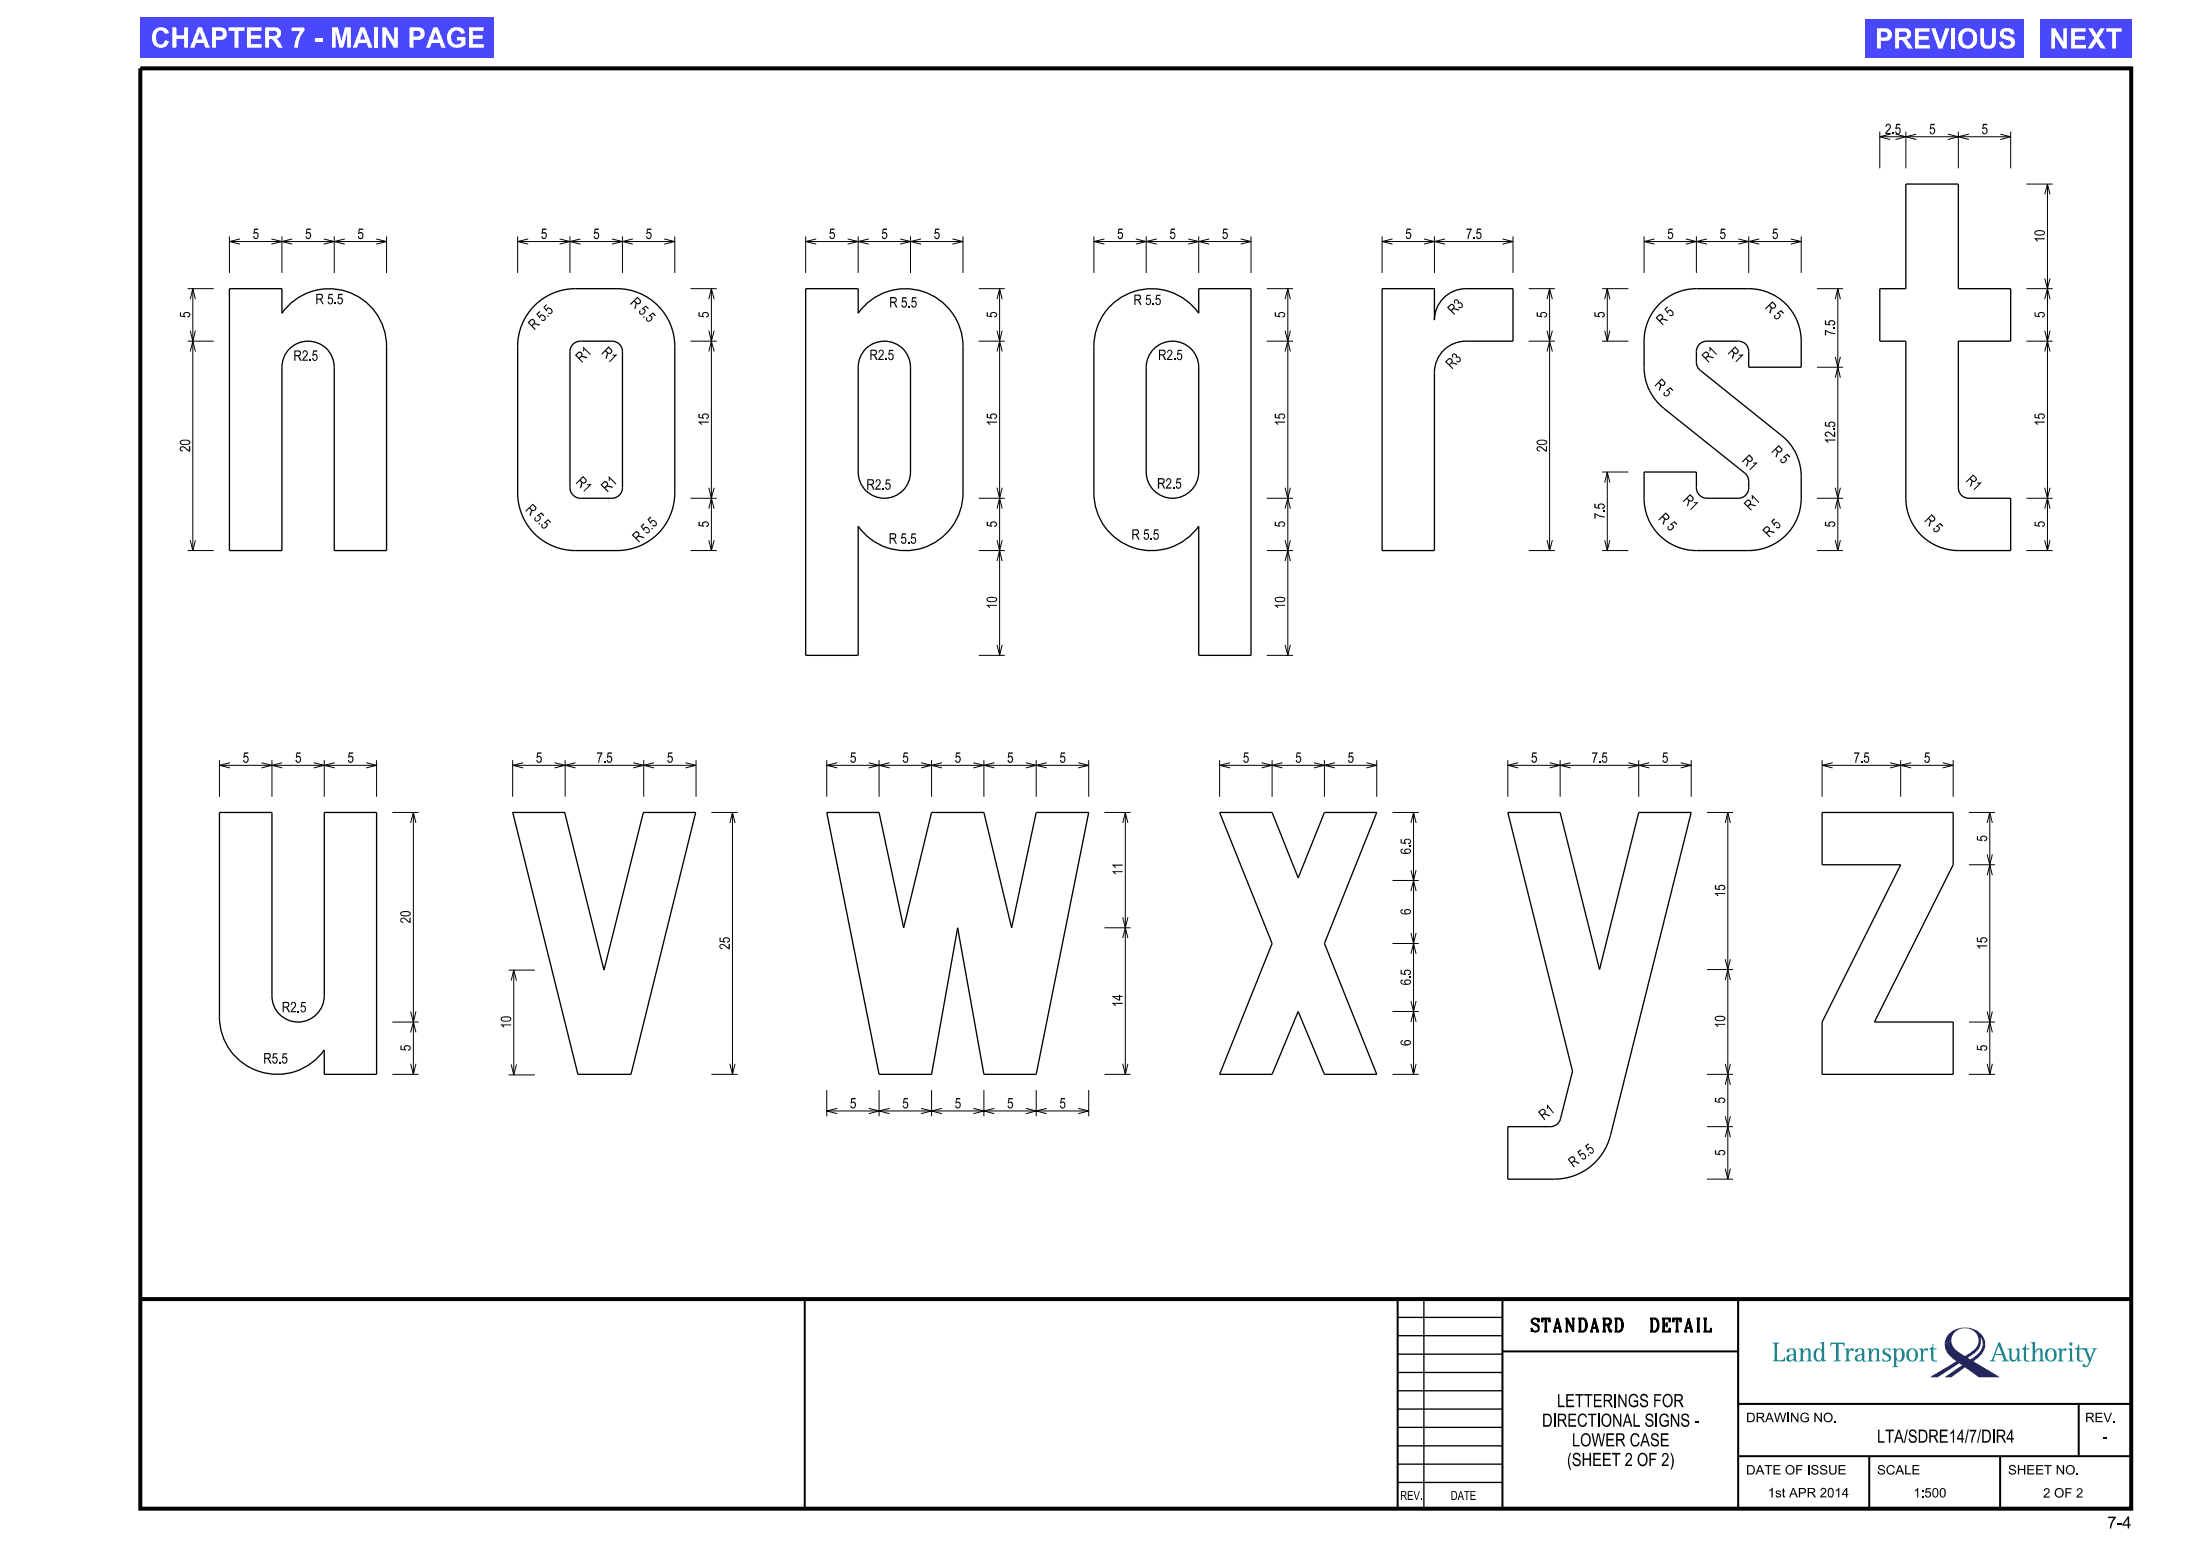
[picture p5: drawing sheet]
<svg xmlns="http://www.w3.org/2000/svg" width="420mm" height="297mm" viewBox="0 0 420 297" stroke-linecap="round" stroke-linejoin="round" font-family="sans-serif">
<g fill="none" stroke="#000" stroke-width=".25">
<path d="M363.7 35.1h10v20h10v10h-10v28a1.99 1.99 0 0 0 2 2h8v10h-10a10 10 0 0 1-10-10v-30h-5v-10h5zM43.8 55.1h10v4.7a11 11 0 0 1 12.3-4.2 11 11 0 0 1 7.7 10.5v39h-10v-35a5 5 0 0 0-5-5 5 5 0 0 0-5 5v35h-10zM102 58.3a11 11 0 0 1 7.8-3.2h8a11 11 0 0 1 11 11v28a11 11 0 0 1-11 11h-8a11 11 0 0 1-11-11v-28a11 11 0 0 1 3.2-7.8zM153.7 55.1h10.1v4.7a11 11 0 0 1 12.3-4.2 11 11 0 0 1 7.7 10.5v28a11 11 0 0 1-7.7 10.5 11 11 0 0 1-12.3-4.2v24.7h-10.1zM212 58.3a11 11 0 0 1 16.7 1.5v-4.7h10v70h-10v-24.7a11 11 0 0 1-12.3 4.2 11 11 0 0 1-7.7-10.5v-28a11 11 0 0 1 3.3-7.8zM263.7 55.1h10v6a6 6 0 0 1 6-6h9v10h-9a6 6 0 0 0-6 6v34h-10zM316.7 58a10 10 0 0 1 7-2.9h10a10 10 0 0 1 10 10v5h-10v-3a1.93 1.93 0 0 0-2-2h-6a1.99 1.99 0 0 0-2 2v2.4l.5 1 15.7 12.6a9.9 9.9 0 0 1 3.8 7.8 20.3 20.3 0 0 1-.3 6.8 10 10 0 0 1-9.7 7.4h-10a10 10 0 0 1-10-10v-5h10v3a2.05 2.05 0 0 0 2 2h6a1.99 1.99 0 0 0 2-2 2.69 2.69 0 0 0-.7-2.8l-15.5-12.4a10.1 10.1 0 0 1-3.8-7.8v-5a9.9 9.9 0 0 1 3-7.1zM109.4 65.7a2.03 2.03 0 0 1 1.4-.6h6a1.99 1.99 0 0 1 2 2v26a2.05 2.05 0 0 1-2 2h-6a2.05 2.05 0 0 1-2-2v-26a1.98 1.98 0 0 1 .6-1.4zM165.2 66.6a5 5 0 0 1 5.4-1.1 5 5 0 0 1 3.1 4.6v20a5 5 0 0 1-4.9 5 5 5 0 0 1-5-5v-20.6l.5-1.6zM220.2 66.6a5 5 0 0 1 5.4-1.1 5 5 0 0 1 3.1 4.6v20a5 5 0 0 1-5 5 5 5 0 0 1-5-5l.1-20.6 .4-1.6zM41.9 155.1h10v35a5 5 0 0 0 5 5 5 5 0 0 0 5-5v-35h10v50h-10v-4.7a11 11 0 0 1-12.3 4.1 11 11 0 0 1-7.7-10.4zM97.8 155l12.5 50.1h10.1l12.4-50h-10l-7.5 30.1-7.6-30.2"/>
<path d="M97.9 155.1h9.8M157.8 155.1h9.9l4.7 22 5.4-22h9.9l5.3 22 4.7-22h10.1l-10.1 50h-10l-5-28-4.9 28h-10.1zM232.7 155.1h10l5 12.5 5-12.5h10l-10 25 10 25h-10l-5-12-5 12h-10l10-25zM287.7 155.1h10l7.5 30 7.5-30h10l-15.4 61.6a11 11 0 0 1-10.7 8.4h-8.9v-10.1h8.1a1.96 1.96 0 0 0 2-1.5l2.3-9zM347.7 155.1h25v10l-15 30h15v10h-25v-10l15-30h-15zM266.7 258.5h20M266.7 254.9h20M266.7 251.5h20M271.7 248v40M331.7 248h75v20h-75zM266.7 279.5h20M266.7 276h20"/>
<path d="M266.7 272.4h20M266.7 269h20M266.7 265.5h20M266.7 262h20M266.7 283h20"/>
</g>
<path d="M273.6 55h.2v.2h-.2z" fill-rule="evenodd" fill="#000"/>
<g fill="none" stroke="#000" stroke-width=".19">
<path d="M358.7 26.1h25M358.7 25.1v7M360.7 25.6l-2 .5 2 .5M361.7 25.6l2 .5-2 .5M363.7 25.1v7M365.7 25.6l-2 .5 2 .5M371.7 25.6l2 .5-2 .5M373.7 25.1v7M375.7 25.6l-2 .5 2 .5M381.7 25.6l2 .5-2 .5M383.7 25.1v7M386.7 35.1h5"/>
<path d="M390.2 37.1l.5-2 .5 2M390.7 35.1v70M35.8 55.1h5M36.3 57.1l.5-2 .5 2M36.8 55.1v50M43.8 46.1h30M43.8 45.1v7M45.8 45.6l-2 .5 2 .5M51.8 45.6l2 .5-2 .5M53.8 45.1v7M55.8 45.6l-2 .5 2 .5M61.8 45.6l2 .5-2 .5"/>
<path d="M63.8 45.1v7M65.8 45.6l-2 .5 2 .5M71.8 45.6l2 .5-2 .5M73.8 45.1v7M98.8 46.1h30M98.8 45.1v7M100.8 45.6l-2 .5 2 .5M106.8 45.6l2 .5-2 .5M108.8 45.1v7M110.8 45.6l-2 .5 2 .5M116.8 45.6l2 .5-2 .5M118.8 45.1v7"/>
<path d="M120.8 45.6l-2 .5 2 .5M126.8 45.6l2 .5-2 .5M128.8 45.1v7M131.8 55.1h5M135.3 57.1l.4-2 .6 2M135.7 55.1v50M153.7 46.1h30.1M153.7 45.1v7M155.8 45.6l-2.1 .5 2.1 .5M161.7 45.6l2.1 .5-2.1 .5M163.8 45.1v7M165.8 45.6l-2 .5 2 .5"/>
<path d="M171.8 45.6l1.9 .5-1.9 .5M173.7 45.1v7M175.8 45.6l-2.1 .5 2.1 .5M181.8 45.6l2 .5-2 .5M183.8 45.1v7M186.8 55.1h4.9M190.3 57.1l.4-2 .5 2M190.7 55.1v70M208.7 46.1h30M208.7 45.1v7M210.7 45.6l-2 .5 2 .5M216.7 45.6l2 .5-2 .5"/>
<path d="M218.7 45.1v7M220.7 45.6l-2 .5 2 .5M226.7 45.6l2 .5-2 .5M228.7 45.1v7M230.8 45.6l-2.1 .5 2.1 .5M236.7 45.6l2 .5-2 .5M238.7 45.1v7M241.7 55.1h5M245.2 57.1l.5-2 .5 2M245.7 55.1v70M263.7 46.1h25M263.7 45.1v7"/>
<path d="M265.7 45.6l-2 .5 2 .5M271.7 45.6l2 .5-2 .5M273.7 45.1v7M275.7 45.6l-2 .5 2 .5M286.7 45.6l2 .5-2 .5M288.7 45.1v7M291.7 55.1h5M295.2 57.1l.5-2 .5 2M295.7 55.1v50M305.7 55.1h5M306.2 57.1l.5-2 .5 2M306.7 55.1v10"/>
<path d="M313.7 46.1h30M313.7 45.1v7M315.7 45.6l-2 .5 2 .5M321.7 45.6l2 .5-2 .5M323.7 45.1v7M325.7 45.6l-2 .5 2 .5M331.7 45.6l2 .5-2 .5M333.7 45.1v7M335.7 45.6l-2 .5 2 .5M341.7 45.6l2 .5-2 .5M343.7 45.1v7M346.7 55.1h5"/>
<path d="M350.2 57.1l.5-2 .5 2M350.7 55.1v50M386.7 55.1h5M390.2 57.1l.5-2 .5 2M390.2 53.1l.5 2 .5-2M35.8 65.1h5M36.3 63.1l.5 2 .5-2M36.3 67.1l.5-2 .5 2M131.8 65.1h5M135.3 63.1l.4 2 .6-2M135.3 67.1l.4-2 .6 2M186.8 65.1h4.9"/>
<path d="M190.3 63.1l.4 2 .5-2M190.3 67.1l.4-2 .5 2M241.7 65.1h5M245.2 67.1l.5-2 .5 2M245.2 63.1l.5 2 .5-2M291.7 65.1h5M295.2 67.1l.5-2 .5 2M295.2 63.1l.5 2 .5-2M305.7 65.1h5M306.2 63.1l.5 2 .5-2M346.7 70.1h5M350.2 68.1l.5 2 .5-2"/>
<path d="M350.2 72.1l.5-2 .5 2M386.7 65.1h5M390.2 67.1l.5-2 .5 2M390.2 63.1l.5 2 .5-2M131.8 95.1h5M135.3 93.1l.4 2 .6-2M135.3 97.1l.4-2 .6 2M186.8 95.1h4.9M190.3 93.1l.4 2 .5-2M190.3 97.1l.4-2 .5 2M241.7 95.1h5M245.2 97.1l.5-2 .5 2"/>
<path d="M245.2 93.1l.5 2 .5-2M305.7 90.1h5M306.2 92.1l.5-2 .5 2M306.7 90.1v15M346.7 95.1h5M350.2 93.1l.5 2 .5-2M350.2 97.1l.5-2 .5 2M386.7 95.1h5M390.2 97.1l.5-2 .5 2M390.2 93.1l.5 2 .5-2M35.8 105.1h5M36.3 103.1l.5 2 .5-2"/>
<path d="M131.8 105.1h5M135.3 103.1l.4 2 .6-2M186.8 105.1h4.9M190.3 103.1l.4 2 .5-2M190.3 107.1l.4-2 .5 2M241.7 105.1h5M245.2 107.1l.5-2 .5 2M245.2 103.1l.5 2 .5-2M291.7 105.1h5M295.2 103.1l.5 2 .5-2M305.7 105.1h5M306.2 103.1l.5 2 .5-2"/>
<path d="M346.7 105.1h5M350.2 103.1l.5 2 .5-2M386.7 105.1h5M390.2 103.1l.5 2 .5-2M186.8 125.1h4.9M190.3 123.1l.4 2 .5-2M241.7 125.1h5M245.2 123.1l.5 2 .5-2M41.9 146.1h30M41.9 145.1v7M43.9 145.6l-2 .5 2 .5M49.9 145.6l2 .5-2 .5"/>
<path d="M51.9 145.1v7M53.9 145.6l-2 .5 2 .5M59.9 145.6l2 .5-2 .5M61.9 145.1v7M63.9 145.6l-2 .5 2 .5M69.9 145.6l2 .5-2 .5M71.9 145.1v7M74.9 155.1h5M78.4 157.1l.5-2 .5 2M78.9 155.1v50M97.8 146.1h35M97.8 145.1v7"/>
<path d="M99.8 145.6l-2 .5 2 .5M105.8 145.6l2 .5-2 .5M107.8 145.1v7M109.8 145.6l-2 .5 2 .5M120.8 145.6l2 .5-2 .5M122.8 145.1v7M124.8 145.6l-2 .5 2 .5M130.8 145.6l2 .5-2 .5M132.8 145.1v7M135.7 155.1h5.1M139.3 157.1l.5-2 .5 2M139.8 155.1v50"/>
<path d="M157.8 146.1h50M157.8 145.1v7M159.8 145.6l-2 .5 2 .5M165.8 145.6l1.9 .5-1.9 .5M167.7 145.1v7M169.8 145.6l-2.1 .5 2.1 .5M175.8 145.6l2 .5-2 .5M177.8 145.1v7M179.7 145.6l-1.9 .5 1.9 .5M185.7 145.6l2 .5-2 .5M187.7 145.1v7M189.8 145.6l-2.1 .5 2.1 .5"/>
<path d="M195.8 145.6l1.9 .5-1.9 .5M197.7 145.1v7M199.7 145.6l-2 .5 2 .5M205.7 145.6l2.1 .5-2.1 .5M207.8 145.1v7M210.7 155.1h5M214.2 157.1l.5-2 .5 2M214.7 155.1v50M232.7 146.1h30M232.7 145.1v7M234.7 145.6l-2 .5 2 .5M240.7 145.6l2 .5-2 .5"/>
<path d="M242.7 145.1v7M244.7 145.6l-2 .5 2 .5M250.7 145.6l2 .5-2 .5M252.7 145.1v7M254.7 145.6l-2 .5 2 .5M260.7 145.6l2 .5-2 .5M262.7 145.1v7M265.7 155.1h5M269.2 157.1l.5-2 .5 2M269.7 155.1v50M287.7 146.1h35M287.7 145.1v7"/>
<path d="M289.7 145.6l-2 .5 2 .5M295.7 145.6l2 .5-2 .5M297.7 145.1v7M299.7 145.6l-2 .5 2 .5M310.7 145.6l2 .5-2 .5M312.7 145.1v7M314.7 145.6l-2 .5 2 .5M320.7 145.6l2 .5-2 .5M322.7 145.1v7M325.7 155.1h5M329.2 157.1l.5-2 .5 2M329.7 155.1v70"/>
<path d="M347.7 146.1h25M347.7 145.1v7M349.7 145.6l-2 .5 2 .5M360.7 145.6l2 .5-2 .5M362.7 145.1v7M364.7 145.6l-2 .5 2 .5M370.7 145.6l2 .5-2 .5M372.7 145.1v7M375.7 155.1h5M379.2 157.1l.5-2 .5 2M379.7 155.1v50M210.7 177.1h5"/>
<path d="M214.2 175.1l.5 2 .5-2M214.2 179.1l.5-2 .5 2M265.7 168.1h5M269.2 178.1l.5 2 .5-2M269.2 166.1l.5 2 .5-2M269.2 170.1l.5-2 .5 2M375.7 165.1h5M379.2 163.1l.5 2 .5-2M379.2 167.1l.5-2 .5 2M74.9 195.1h5M78.4 193.1l.5 2 .5-2M78.4 197.1l.5-2 .5 2"/>
<path d="M97 185.2h5.1M97.5 187.2l.5-2 .6 2M98 185.2v20M265.7 193.1h5M265.7 180.1h5M269.2 191.1l.5 2 .5-2M269.2 195.1l.5-2 .5 2M269.2 182.1l.5-2 .5 2M325.7 185.1h5M329.2 183.1l.5 2 .5-2M329.2 187.1l.5-2 .5 2M375.7 195.1h5"/>
<path d="M379.2 193.1l.5 2 .5-2M379.2 197.1l.5-2 .5 2M74.9 205.1h5M78.4 203.1l.5 2 .5-2M97 205.2h5.1M97.5 203.2l.5 2 .6-2M135.7 205.1h5.1M139.3 203.1l.5 2 .5-2M157.8 212.1h50M157.8 208.1v5M159.8 211.6l-2 .5 2 .5M165.8 211.6l1.9 .5-1.9 .5"/>
<path d="M167.7 208.1v5M169.8 211.6l-2.1 .5 2.1 .5M175.8 211.6l2 .5-2 .5M177.8 208.1v5M179.7 211.6l-1.9 .5 1.9 .5M185.7 211.6l2 .5-2 .5M187.7 208.1v5M189.8 211.6l-2.1 .5 2.1 .5M195.8 211.6l1.9 .5-1.9 .5M197.7 208.1v5M199.7 211.6l-2 .5 2 .5M205.7 211.6l2.1 .5-2.1 .5"/>
<path d="M207.8 208.1v5M210.7 205.1h5M214.2 203.1l.5 2 .5-2M265.7 205.1h5M269.2 203.1l.5 2 .5-2M325.7 205.1h5M325.7 215h5M329.2 213.1l.5 1.9 .5-1.9M329.2 203.1l.5 2 .5-2M329.2 217.1l.5-2.1 .5 2.1M329.2 207.1l.5-2 .5 2M375.7 205.1h5"/>
<path d="M379.2 203.1l.5 2 .5-2M325.7 225.1h5M329.2 223.1l.5 2 .5-2"/>
</g>
<path d="M26.8 13h379.9v275h-379.9zM26.8 248h379.9" fill="none" stroke="#000" stroke-width=".76" stroke-linecap="butt"/>
<path d="M153.6 248v40M266.7 248v40M286.7 257.9h45M286.7 248v40M331.7 248v40M331.7 268h75M331.7 278h75M356.7 278v10M381.7 278v10M396.7 268v10" fill="none" stroke="#000" stroke-width=".38"/>
<g fill="#008c95">
<path d="M338.2 256.3h1.4v.1l-.4 .1-.1 .2v2.6a.29 .29 0 0 0 .1 .3 .29 .29 0 0 0 .3 0h.7l.3-.5h.1v.8l-2.4-.1 .4-.3v-2.8z" fill-rule="evenodd"/>
<path d="M341.1 257.6l-.1 .1a.28 .28 0 0 0 .2 .4 .28 .28 0 0 0 .3-.4l.1-.2h.4l.2 .2 .1 .8h-.6a.71 .71 0 0 0-.8 .6 .71 .71 0 0 0 .5 .8 .71 .71 0 0 0 .9-.4l.2 .4h.6l-.4-.3-.1-1.9-.4-.4h-.7zM341.5 258.9l.8-.2v.4l-.3 .5-.2 .1-.3-.1-.2-.6z" fill-rule="evenodd"/>
<path d="M343.2 257.5l.8-.2v.8l.2-.4 .5-.4 .6 .1 .2 .5v1.6l.4 .3-1.2 .1 .4-.4v-1.6l-.2-.3h-.3l-.3 .3-.3 .6v1l.4 .3-1.2 .1 .4-.4v-1.8z" fill-rule="evenodd"/>
<path d="M347.3 256.3l.8-.2v3.3l.4 .3-.8 .2v-.4l-.2 .2-.4 .2a1.33 1.33 0 0 1-.8-2.2l.5-.4h.4l.5 .4v-1.1zM346.9 257.6l-.4 .8 .2 1.1a.61 .61 0 0 0 .8 0 .61 .61 0 0 0 .2-.7l-.2-1-.3-.3z" fill-rule="evenodd"/>
<path d="M349.3 256.3h2.7v.7h-.1l-.1-.3-.3-.2h-.7v2.9l.2 .3 .4 .1-1.6 .1v-.2h.4l.2-.3v-2.9h-.7l-.2 .2-.1 .3h-.1z" fill-rule="evenodd"/>
<path d="M352 257.5l.8-.2v.6l.3-.5 .5-.1 .2 .4-.4 .1a.38 .38 0 0 0-.4 0 .38 .38 0 0 0-.2 .4v1.4l.4 .2-1.2 .1 .4-.3v-1.9z" fill-rule="evenodd"/>
<path d="M354.1 257.6l.5-.3h.6l.4 .3 .1 2 .4 .3h-.5l-.3-.4-.3 .3-.6 .1-.4-.4a.81 .81 0 0 1 1-1h.3l-.1-.8-.1-.2h-.5l-.1 .4-.3 .2-.2-.1zM354.5 258.9l-.1 .2 .1 .4 .2 .2 .3-.1 .3-.4v-.5z" fill-rule="evenodd"/>
<path d="M356.3 257.5l.8-.2v.8l.4-.6 .3-.2 .6 .1 .2 .4v1.7l.4 .3-1.2 .1 .3-.4v-1.6a.45 .45 0 0 0-.5-.3 .45 .45 0 0 0-.3 .5l-.2 .4v1l.4 .4h-1.2l.4-.3v-1.9z" fill-rule="evenodd"/>
<path d="M359.4 257.5l.4-.2 .9 .1 .1 .6h-.2l-.3-.5h-.4l-.3 .3 .2 .4 1 .6 .1 .5-.3 .4-.4 .2-1-.1v-.6l.6 .5h.4l.3-.3-.3-.5-.9-.6-.1-.5z" fill-rule="evenodd"/>
<path d="M361 257.5l.4 .2v3l-.4 .2h1.3l-.5-.3v-1.1l.4 .3 .3 .1a1.35 1.35 0 0 0 .8-2.1l-.5-.5h-.5l-.5 .4v-.4zM362.1 257.7l.4-.2 .4 .3 .1 1.1-.2 .5a.51 .51 0 0 1-.6 .3 .51 .51 0 0 1-.3-.7v-.8z" fill-rule="evenodd"/>
<path d="M364.1 257.7l.5-.4 .7 .1 .5 .5 .2 .7h-.5l-.2-.8a.64 .64 0 0 0-.8-.2 .64 .64 0 0 0-.3 .8v.2h-.4l.1-.6z" fill-rule="evenodd"/>
<path d="M363.8 258.6h.4l.2 .8a.61 .61 0 0 0 .8 .3 .61 .61 0 0 0 .3-.8v-.3h.5l-.1 .7-.5 .5-.7 .1-.5-.3a1.09 1.09 0 0 1-.4-1z" fill-rule="evenodd"/>
<path d="M366.1 257.5l.9-.2v.6l.3-.5 .5-.1 .1 .4-.3 .1a.5 .5 0 0 0-.5 .1 .5 .5 0 0 0-.1 .6v1l.4 .4h-1.3l.4-.2 .1-.3v-1.5l-.1-.2z" fill-rule="evenodd"/>
<path d="M368.8 256.6h.1v.8h.6v.2h-.6l.1 1.9 .2 .2h.4v.2h-.7l-.4-.3v-2h-.3v-.2l.5-.3z" fill-rule="evenodd"/>
<path d="M381.4 256.2l-1.2 3.1-.6 .6h1.2l-.1-.2a.24 .24 0 0 1-.3-.1 .24 .24 0 0 1 .1-.3l.2-.6h1.4l.2 .7a.25 .25 0 0 1 0 .3 .25 .25 0 0 1-.3 0v.2h1.4l-.6-.5-1.2-3.2zM381.4 256.8l.6 1.6h-1.2z" fill-rule="evenodd"/>
<path d="M383 257.5l.9-.2v2l.2 .3h.3l.4-.3 .2-.6-.1-1-.4-.2 .8-.2v2.1l.5 .3-.8 .2-.1-.6-.4 .5h-.8l-.3-.6v-1.5z" fill-rule="evenodd"/>
<path d="M386.5 256.6h.1v.8h.7v.2h-.7v1.9l.3 .2h.4v.2h-.6a.55 .55 0 0 1-.5-.8v-1.5h-.4v-.2l.5-.2z" fill-rule="evenodd"/>
<path d="M387.5 256.3l.8-.2v2l.2-.5 .4-.3h.5l.2 .2 .2 .4v1.6l.4 .4h-1.3l.5-.4v-1.6l-.3-.3-.4 .1-.4 .8v1l.4 .3-1.2 .1 .4-.4v-2.9z" fill-rule="evenodd"/>
<path d="M390.2 258.6h.5l.1 .8a.62 .62 0 0 0 .8 .3 .62 .62 0 0 0 .4-.8v-.3h.5l-.1 .5-.3 .5-.6 .3h-.5a1.1 1.1 0 0 1-.8-1.3z" fill-rule="evenodd"/>
<path d="M390.5 257.7l.6-.4 .7 .1 .5 .4 .2 .8h-.5l-.2-.8a.59 .59 0 0 0-.7-.2 .59 .59 0 0 0-.4 .7v.3h-.5l.1-.6z" fill-rule="evenodd"/>
<path d="M392.6 257.5l.8-.2v.6l.3-.5h.6a.29 .29 0 0 1-.1 .4 .29 .29 0 0 1-.4-.1l-.3 .2-.1 .5v1.1l.4 .4h-1.2l.4-.3v-1.9z" fill-rule="evenodd"/>
<path d="M394.6 257.5l.8-.2v2.3l.4 .3h-1.2l.4-.4v-1.7z" fill-rule="evenodd"/>
<path d="M396.6 256.6h.2v.8h1.2v.2h-1.2v1.8l.1 .3h.5v.2h-.7l-.4-.4v-1.9h-.4v-.2l.5-.2z" fill-rule="evenodd"/>
<path d="M397.4 257.4h1.2v.1a.25 .25 0 0 0-.3 .1 .25 .25 0 0 0 .1 .3l.5 1.3 .5-1.3a.24 .24 0 0 0 .1-.3 .24 .24 0 0 0-.3-.1v-.1h1l-.5 .4-1.2 2.9-.3 .2h-.5l-.3-.2a.29 .29 0 0 1 .3-.3 .29 .29 0 0 1 .3 .3h.3l.3-.8-.8-2.2-.4-.1z" fill-rule="evenodd"/>
<circle cx="395.2" cy="256.5" r=".3"/>
</g>
<g fill="#171c8f">
<path d="M371.1 256.5l1.3-.6a3.5 3.5 0 0 0 2.2 2.7l.4 .3 .6-.5a3.2 3.2 0 0 0 2-2.5l.4 .2a3.7 3.7 0 0 1-2.2 2.9l-.3 .2 .5 .3 1-.7a3 3 0 0 0 1.3-2.2l.5-.1a3.9 3.9 0 0 1-2.2 3.3l5 3.1h-4l-2.6-1.9-2.6 1.9h-1.3l3.3-2.3-.5-.4-4.2 2.7h-1.4l5-3.1-.4-.3a3.7 3.7 0 0 1-1.8-3z" fill-rule="evenodd"/>
<path d="M371.9 254.6a4.2 4.2 0 0 1 6.8 1.2l.1 .7-.5 .1-.1-.8-.3-.6 .1 .9-.4-.2a2.63 2.63 0 0 0-2.6-2.4 2.63 2.63 0 0 0-2.6 2.4l-1.3 .6 .2-1z" fill-rule="evenodd"/>
</g>
<g fill="#4a48ff">
<path d="M26.8 3.3h67.5v7.7h-67.5z"/>
<path d="M356 3.6h30.3v7.4h-30.3z"/>
<path d="M389.3 3.6h17.4v7.4h-17.4z"/>
</g>
<g fill="#000">
<path d="M388.3 44.1a.54 .54 0 0 0 0 .7 .54 .54 0 0 0 .7 .2h.5a.51 .51 0 0 0 .6-.2 .51 .51 0 0 0 0-.6l-.9-.3zM388.4 44.3a1.44 1.44 0 0 1 1.6 .1 1.24 1.24 0 0 1-1.6 0z" fill-rule="evenodd"/>
<path d="M388.2 45.5h2v.2h-1.6l.3 .3-.2 .1z" fill-rule="evenodd"/>
<path d="M34.3 59.6h.2v.7h.6a.62 .62 0 0 1 .3-.8 .62 .62 0 0 1 .8 .3 .52 .52 0 0 1 .1 .5 .52 .52 0 0 1-.5 .3l-.1-.2 .3-.1a.43 .43 0 0 0-.3-.6 .43 .43 0 0 0-.5 .5l.2 .2-.1 .2-1-.2z" fill-rule="evenodd"/>
<path d="M133.3 79h.2v.6l.6 .1a.63 .63 0 0 1 .3-.8 .63 .63 0 0 1 .8 .2l.1 .5-.6 .4v-.2l.4-.2a.42 .42 0 0 0-.6-.5 .42 .42 0 0 0-.2 .7v.1l-1-.1z" fill-rule="evenodd"/>
<path d="M133.3 59.6h.2v.7h.6a.63 .63 0 0 1 .3-.8 .63 .63 0 0 1 .8 .3l.1 .5-.6 .3v-.2l.4-.2a.41 .41 0 0 0-.5-.5 .41 .41 0 0 0-.3 .7v.2l-1-.2z" fill-rule="evenodd"/>
<path d="M188.3 79h.2v.6l.6 .1a.62 .62 0 0 1 .3-.8 .62 .62 0 0 1 .8 .2 .52 .52 0 0 1 0 .6 .52 .52 0 0 1-.5 .3v-.2l.3-.1a.42 .42 0 0 0-.4-.6 .42 .42 0 0 0-.5 .4l.2 .3v.1l-1-.1z" fill-rule="evenodd"/>
<path d="M188.3 59.6h.2v.7h.6a.62 .62 0 0 1 .3-.8 .62 .62 0 0 1 .8 .3 .52 .52 0 0 1 0 .5 .52 .52 0 0 1-.5 .3v-.2l.3-.1a.43 .43 0 0 0-.4-.6 .43 .43 0 0 0-.5 .5l.2 .2v.2l-1-.2z" fill-rule="evenodd"/>
<path d="M243.2 79h.3v.6l.5 .1a.6 .6 0 0 1 .6-.8 .6 .6 0 0 1 .5 .9l-.4 .2v-.2a.34 .34 0 0 0 .4-.4 .34 .34 0 0 0-.5-.3 .35 .35 0 0 0-.4 .2 .35 .35 0 0 0 .1 .5v.1l-1.1-.1z" fill-rule="evenodd"/>
<path d="M243.2 59.6h.3v.7h.5a.63 .63 0 0 1 .3-.8 .63 .63 0 0 1 .8 .3l.1 .1a.52 .52 0 0 1-.5 .7v-.2a.34 .34 0 0 0 .4-.4 .34 .34 0 0 0-.5-.2 .34 .34 0 0 0-.4 .1 .34 .34 0 0 0 0 .4l.1 .3-1.1-.2z" fill-rule="evenodd"/>
<path d="M293.2 59.6h.3v.7h.5a.63 .63 0 0 1 .3-.8 .63 .63 0 0 1 .8 .3l.1 .3-.1 .3-.4 .2v-.2a.34 .34 0 0 0 .4-.4 .34 .34 0 0 0-.5-.2 .34 .34 0 0 0-.4 .1 .34 .34 0 0 0 0 .4l.1 .3-1.1-.2z" fill-rule="evenodd"/>
<path d="M304.2 59.6h.3v.7h.5a.6 .6 0 0 1 .2-.7 .6 .6 0 0 1 .8 .1 .51 .51 0 0 1 .2 .6 .51 .51 0 0 1-.5 .3v-.2l.3-.1a.41 .41 0 0 0-.4-.5 .41 .41 0 0 0-.4 .5l.1 .3-1.1-.2z" fill-rule="evenodd"/>
<path d="M348.2 63l1 .4 1 .2v.2l-1-.2-.7-.4v.8h-.3z" fill-rule="evenodd"/>
<path d="M348.2 61.2h.3v.6l.5 .1a.63 .63 0 0 1 .3-.8 .63 .63 0 0 1 .8 .3l.1 .5-.5 .3-.1-.3 .3-.1a.39 .39 0 0 0-.4-.5 .39 .39 0 0 0-.3 .6l.1 .2-1.1-.1z" fill-rule="evenodd"/>
<path d="M388.2 79h.2v.6l.6 .1a.6 .6 0 0 1 .6-.8 .6 .6 0 0 1 .5 .9l-.4 .2-.1-.2a.34 .34 0 0 0 .4-.4 .34 .34 0 0 0-.5-.3 .35 .35 0 0 0-.4 .2 .35 .35 0 0 0 .2 .5v.1l-1.1-.1z" fill-rule="evenodd"/>
<path d="M388.2 59.6h.2v.7h.6a.64 .64 0 0 1 .3-.8 .64 .64 0 0 1 .8 .3l.1 .1a.52 .52 0 0 1-.5 .7l-.1-.2a.34 .34 0 0 0 .4-.4 .34 .34 0 0 0-.5-.2 .34 .34 0 0 0-.4 .1 .34 .34 0 0 0 .1 .4l.1 .3-1.1-.2z" fill-rule="evenodd"/>
<path d="M34.4 84.1a.53 .53 0 0 0 0 .7 .53 .53 0 0 0 .7 .1h.5a.55 .55 0 0 0 .7-.6 .55 .55 0 0 0-.8-.4zM34.5 84.3a1.27 1.27 0 0 1 1.6 .2 1.2 1.2 0 0 1-1.6 0z" fill-rule="evenodd"/>
<path d="M34.4 85.3a1.14 1.14 0 0 1 1.5 .6h.2v-.7h.2v1l-.5-.1a1.29 1.29 0 0 0-1.2-.7l-.1 .4 .4 .2v.2l-.6-.3z" fill-rule="evenodd"/>
<path d="M133.2 80.5h2.1v.2h-1.6l.3 .4h-.2z" fill-rule="evenodd"/>
<path d="M188.2 80.5h2.1v.2h-1.6l.3 .4h-.3z" fill-rule="evenodd"/>
<path d="M243.2 80.5h2v.2h-1.5l.2 .3-.2 .1z" fill-rule="evenodd"/>
<path d="M293.3 84.1a.54 .54 0 0 0 0 .7 .54 .54 0 0 0 .7 .1h.6a.54 .54 0 0 0 .6-.6 .54 .54 0 0 0-.8-.4zM293.5 84.3a1.3 1.3 0 0 1 1.6 .2 1.24 1.24 0 0 1-1.7 0z" fill-rule="evenodd"/>
<path d="M293.4 85.3a1.32 1.32 0 0 1 1.5 .6l.1-.7h.2v1l-.4-.1a1.36 1.36 0 0 0-1.3-.7l-.1 .4 .4 .2v.2a.51 .51 0 0 1-.5-.3 .51 .51 0 0 1 .1-.6z" fill-rule="evenodd"/>
<path d="M304.2 98l1.2 .4 .8 .2v.2l-1-.2-.7-.4v.8h-.3z" fill-rule="evenodd"/>
<path d="M304.2 96.2h.3v.6l.5 .1a.65 .65 0 0 1 .4-.9 .65 .65 0 0 1 .8 .5l-.1 .5-.4 .2v-.3l.3-.1a.41 .41 0 0 0-.4-.5 .41 .41 0 0 0-.4 .6l.1 .2-1.1-.1z" fill-rule="evenodd"/>
<path d="M348.2 80.5h.3v.7l.5 .1a.63 .63 0 0 1 .3-.8 .63 .63 0 0 1 .8 .2l.1 .5-.5 .3-.1-.2 .3-.1a.39 .39 0 0 0-.4-.5 .39 .39 0 0 0-.3 .6l.1 .2-1.1-.2z" fill-rule="evenodd"/>
<path d="M348.4 82.5a1.43 1.43 0 0 1 1.6 .6v-.7h.2v1l-.4-.1a1.27 1.27 0 0 0-1.3-.6l-.1 .3 .4 .2v.2l-.3-.1a.46 .46 0 0 1-.1-.8z" fill-rule="evenodd"/>
<path d="M348.2 83.9h2v.2h-1.5l.2 .4h-.2z" fill-rule="evenodd"/>
<path d="M388.2 80.5h2v.2h-1.6l.3 .3-.2 .1z" fill-rule="evenodd"/>
<path d="M133.3 99.6h.2v.6l.6 .1a.63 .63 0 0 1 .3-.8 .63 .63 0 0 1 .8 .3l.1 .5-.6 .3v-.2l.3-.1a.4 .4 0 0 0-.4-.6 .4 .4 0 0 0-.3 .7v.1l-1-.1z" fill-rule="evenodd"/>
<path d="M188.4 114.1a.53 .53 0 0 0 0 .7 .53 .53 0 0 0 .6 .1h.6a.51 .51 0 0 0 .7-.4 .51 .51 0 0 0-.6-.6h-.8zM188.5 114.3a1.77 1.77 0 0 1 1.5 0l.1 .1a1.2 1.2 0 0 1-1.6 0z" fill-rule="evenodd"/>
<path d="M188.3 99.6h.2v.6l.6 .1a.62 .62 0 0 1 .2-.8 .62 .62 0 0 1 .9 .3 .49 .49 0 0 1 0 .5 .49 .49 0 0 1-.5 .3v-.2l.3-.1a.39 .39 0 0 0-.4-.6 .39 .39 0 0 0-.3 .6v.2l-1-.1z" fill-rule="evenodd"/>
<path d="M188.2 115.5h2.1v.1h-1.6l.3 .4h-.3z" fill-rule="evenodd"/>
<path d="M243.3 114.2a.58 .58 0 0 0 .1 .6 .58 .58 0 0 0 .6 .1h.6a.52 .52 0 0 0 .5-.2 .52 .52 0 0 0 0-.6l-1-.2zM243.5 114.3a1.77 1.77 0 0 1 1.5 0l.1 .1a1.24 1.24 0 0 1-1.7 0z" fill-rule="evenodd"/>
<path d="M243.2 99.6h.3v.6l.5 .1a.61 .61 0 0 1 .6-.8 .61 .61 0 0 1 .5 .9l-.4 .2v-.2l.3-.1a.4 .4 0 0 0-.5-.6 .4 .4 0 0 0-.2 .7v.1l-1.1-.1z" fill-rule="evenodd"/>
<path d="M243.2 115.5h2v.1h-1.5l.2 .4h-.2z" fill-rule="evenodd"/>
<path d="M348.2 99.6h.3v.6l.5 .1a.63 .63 0 0 1 .3-.8 .63 .63 0 0 1 .8 .3l.1 .5-.5 .3-.1-.2 .3-.1a.39 .39 0 0 0-.4-.6 .39 .39 0 0 0-.3 .6l.1 .2-1.1-.1z" fill-rule="evenodd"/>
<path d="M388.2 99.6h.2v.6l.6 .1a.61 .61 0 0 1 .6-.8 .61 .61 0 0 1 .5 .9l-.4 .2-.1-.2 .3-.1a.4 .4 0 0 0-.4-.6 .4 .4 0 0 0-.2 .7v.1l-1.1-.1z" fill-rule="evenodd"/>
<path d="M76.5 174.1a.55 .55 0 0 0 0 .7 .55 .55 0 0 0 .7 .1h.5a.54 .54 0 0 0 .7-.6 .54 .54 0 0 0-.8-.4h-.7zM76.6 174.3a1.43 1.43 0 0 1 1.6 .1 1.24 1.24 0 0 1-1.6 0z" fill-rule="evenodd"/>
<path d="M76.5 175.3a1.46 1.46 0 0 1 1.6 .6v-.7h.3v1l-.6-.3a.87 .87 0 0 0-1.2-.4v.3l.4 .2-.1 .2-.5-.4z" fill-rule="evenodd"/>
<path d="M137.3 179h.2v.6l.6 .1a.62 .62 0 0 1 .3-.8 .62 .62 0 0 1 .8 .2 .52 .52 0 0 1 0 .6 .52 .52 0 0 1-.5 .2v-.2a.34 .34 0 0 0 .4-.4 .34 .34 0 0 0-.5-.2l-.4 .2 .1 .6-1-.2z" fill-rule="evenodd"/>
<path d="M212.2 166.3h2v.2h-1.5l.3 .4h-.3z" fill-rule="evenodd"/>
<path d="M212.2 165h2v.2h-1.5l.3 .4h-.3z" fill-rule="evenodd"/>
<path d="M267.3 173.7v.4a1.42 1.42 0 0 0 1.9 .1 .64 .64 0 0 0-.6-.7 .64 .64 0 0 0-.7 .6l.3 .3a.47 .47 0 0 1-.5-.1 .47 .47 0 0 1-.2-.5l.2-.1v-.2zM268.2 173.9a.42 .42 0 0 1 .5-.3 .42 .42 0 0 1 .2 .6 .45 .45 0 0 1-.5 .1 .45 .45 0 0 1-.2-.4z" fill-rule="evenodd"/>
<path d="M267.3 162.1l-.1 .3a1.1 1.1 0 0 0 1.7 .5 .54 .54 0 0 0 .3-.7 .54 .54 0 0 0-.8-.2 .44 .44 0 0 0-.5 .3 .44 .44 0 0 0 .3 .5 .47 .47 0 0 1-.6 0 .47 .47 0 0 1-.1-.6h.2v-.2zM268.3 162.2a.4 .4 0 0 1 .5-.1 .4 .4 0 0 1 .1 .6 .41 .41 0 0 1-.5 0 .41 .41 0 0 1-.1-.5z" fill-rule="evenodd"/>
<path d="M267.3 160.2h.2v.6l.5 .1a.64 .64 0 0 1 .3-.8 .64 .64 0 0 1 .8 .2l.1 .2a.52 .52 0 0 1-.5 .6v-.2l.3-.1a.4 .4 0 0 0-.4-.5 .4 .4 0 0 0-.4 .6l.1 .2-1-.2z" fill-rule="evenodd"/>
<path d="M327.2 168.9h.3v.7l.5 .1a.62 .62 0 0 1 .3-.8 .62 .62 0 0 1 .8 .2 .49 .49 0 0 1 .1 .6 .49 .49 0 0 1-.5 .2l-.1-.2 .3-.1a.39 .39 0 0 0-.4-.5 .39 .39 0 0 0-.3 .6l.1 .2-1.1-.1z" fill-rule="evenodd"/>
<path d="M327.2 170.5h2v.1h-1.6l.3 .4h-.2z" fill-rule="evenodd"/>
<path d="M377.2 179h.2v.6l.6 .1a.62 .62 0 0 1 .3-.8 .62 .62 0 0 1 .8 .2 .52 .52 0 0 1 .1 .6 .52 .52 0 0 1-.5 .2l-.1-.2 .3-.1a.43 .43 0 0 0-.3-.5 .43 .43 0 0 0-.5 .4l.2 .2-.1 .2-1-.2z" fill-rule="evenodd"/>
<path d="M377.2 159.6h.2v.6l.6 .1a.62 .62 0 0 1 .3-.8 .62 .62 0 0 1 .8 .2 .52 .52 0 0 1 .1 .6 .52 .52 0 0 1-.5 .3l-.1-.2 .3-.1a.4 .4 0 0 0-.4-.6 .4 .4 0 0 0-.3 .6v.2l-1-.1z" fill-rule="evenodd"/>
<path d="M95.7 194.2a.54 .54 0 0 0 0 .7 .54 .54 0 0 0 .6 .1h.6a.54 .54 0 0 0 .7-.6 .54 .54 0 0 0-.8-.4zM95.8 194.4a1.77 1.77 0 0 1 1.6 0v.1a1.24 1.24 0 0 1-1.7 0z" fill-rule="evenodd"/>
<path d="M95.5 195.5h2v.2h-1.5l.3 .4h-.2z" fill-rule="evenodd"/>
<path d="M137.4 180.3a1.46 1.46 0 0 1 1.6 .6v-.7h.3v1l-.5-.2a1.25 1.25 0 0 0-1.3-.6v.4l.4 .2-.1 .2-.5-.3z" fill-rule="evenodd"/>
<path d="M212.2 191.4h2v.2h-1.5l.3 .4h-.3z" fill-rule="evenodd"/>
<path d="M212.2 190.1v.1l1.3 .8h.2v-.7h.5v-.2h-.5v-.2h-.2v.2zM212.6 190.3h.9v.5z" fill-rule="evenodd"/>
<path d="M267.3 198.7l-.1 .3a1.1 1.1 0 0 0 1.7 .5 .54 .54 0 0 0 .3-.8 .54 .54 0 0 0-.8-.2 .44 .44 0 0 0-.5 .3 .44 .44 0 0 0 .3 .6 .46 .46 0 0 1-.6-.1 .46 .46 0 0 1-.1-.5l.2-.1v-.2zM268.3 198.8a.43 .43 0 0 1 .5-.1 .43 .43 0 0 1 .2 .5 .42 .42 0 0 1-.6 .1 .42 .42 0 0 1-.1-.5z" fill-rule="evenodd"/>
<path d="M267.3 187.1v.5a1.39 1.39 0 0 0 1.9 0 .64 .64 0 0 0-.6-.7 .64 .64 0 0 0-.7 .6l.3 .3a.47 .47 0 0 1-.5 0 .47 .47 0 0 1-.2-.5l.2-.2v-.1zM268.3 187.2a.43 .43 0 0 1 .5-.1 .43 .43 0 0 1 .2 .5 .42 .42 0 0 1-.6 .2 .42 .42 0 0 1-.1-.6z" fill-rule="evenodd"/>
<path d="M267.3 185.1h.2v.7l.5 .1a.61 .61 0 0 1 .6-.8 .61 .61 0 0 1 .5 .9l-.4 .1v-.2l.3-.1a.4 .4 0 0 0-.5-.6 .4 .4 0 0 0-.2 .7v.2l-1-.2z" fill-rule="evenodd"/>
<path d="M327.3 194.1a.53 .53 0 0 0 0 .7 .53 .53 0 0 0 .7 .1h.6a.51 .51 0 0 0 .6-.5 .51 .51 0 0 0-.6-.5h-.7zM327.4 194.3a1.77 1.77 0 0 1 1.6 0v.1a1.2 1.2 0 0 1-1.6 0z" fill-rule="evenodd"/>
<path d="M327.2 195.4h2v.2h-1.6l.3 .4h-.2z" fill-rule="evenodd"/>
<path d="M377.2 180.4h2v.3h-1.6l.3 .3h-.2z" fill-rule="evenodd"/>
<path d="M76.4 199.6h.2v.6l.6 .1a.61 .61 0 0 1 .6-.8 .61 .61 0 0 1 .4 .9l-.3 .2-.1-.3 .3-.1a.4 .4 0 0 0-.4-.5 .4 .4 0 0 0-.2 .6l-.1 .2-1-.1z" fill-rule="evenodd"/>
<path d="M327.2 209.5h.3v.7l.5 .1a.62 .62 0 0 1 .3-.8 .62 .62 0 0 1 .8 .2 .49 .49 0 0 1 .1 .6 .49 .49 0 0 1-.5 .2l-.1-.1 .3-.1a.4 .4 0 0 0-.3-.6 .4 .4 0 0 0-.4 .6l.1 .2-1.1-.1z" fill-rule="evenodd"/>
<path d="M377.2 199.6h.2v.6l.6 .1a.63 .63 0 0 1 .3-.8 .63 .63 0 0 1 .8 .2l.1 .3v.3l-.5 .3-.1-.3 .3-.1a.42 .42 0 0 0-.3-.5 .42 .42 0 0 0-.5 .4l.2 .2-.1 .2-1-.1z" fill-rule="evenodd"/>
<path d="M327.2 219.6h.3v.6l.5 .1a.62 .62 0 0 1 .3-.8 .62 .62 0 0 1 .8 .2 .52 .52 0 0 1 .1 .6 .52 .52 0 0 1-.5 .3l-.1-.3 .3-.1a.42 .42 0 0 0-.3-.5 .42 .42 0 0 0-.5 .4l.2 .2v.2l-1.1-.2z" fill-rule="evenodd"/>
<path d="M340.7 280.6a.9 .9 0 0 0 1.8 0 .9 .9 0 0 0-1.8 0zM341.1 280a.67 .67 0 0 1 1.1 .5 .67 .67 0 0 1-1.1 .6l-.1-.5z" fill-rule="evenodd"/>
<path d="M345.8 279.8a.71 .71 0 0 1 1.2 .4h-.3a.39 .39 0 0 0-.4-.4 .39 .39 0 0 0-.3 .5 .95 .95 0 0 1 1 .8 .77 .77 0 0 1-.8 .4 .77 .77 0 0 1-.6-.6l.2-.1a.46 .46 0 0 0 .5 .5 .46 .46 0 0 0 .4-.5l-.1-.1a.77 .77 0 0 1-.9-.7z" fill-rule="evenodd"/>
<path d="M347.4 279.9a.69 .69 0 0 1 .7-.3 .69 .69 0 0 1 .6 .6h-.3a.41 .41 0 0 0-.4-.4 .41 .41 0 0 0-.4 .5 .95 .95 0 0 1 1.1 .8 .75 .75 0 0 1-.8 .4 .75 .75 0 0 1-.6-.6l.2-.1a.48 .48 0 0 0 .5 .5 .48 .48 0 0 0 .4-.5l-.1-.1a.72 .72 0 0 1-.9-.7z" fill-rule="evenodd"/>
<path d="M358.5 279.8a.71 .71 0 0 1 1.2 .4h-.3a.39 .39 0 0 0-.4-.4 .39 .39 0 0 0-.3 .5 .95 .95 0 0 1 1 .8 .77 .77 0 0 1-.8 .4 .77 .77 0 0 1-.6-.6l.2-.1a.46 .46 0 0 0 .5 .5 .46 .46 0 0 0 .4-.5l-.1-.1a.77 .77 0 0 1-.9-.7z" fill-rule="evenodd"/>
<path d="M360.3 279.8a.78 .78 0 0 1 1.3 .3l-.3 .1a.61 .61 0 0 0-.8-.3 .61 .61 0 0 0-.3 .9 .56 .56 0 0 0 .6 .5 .56 .56 0 0 0 .6-.5l.2 .1a.86 .86 0 0 1-1.3 .5 .86 .86 0 0 1-.2-1.3z" fill-rule="evenodd"/>
<path d="M383.5 279.8a.69 .69 0 0 1 1.2 .4h-.2a.41 .41 0 0 0-.5-.4 .41 .41 0 0 0-.4 .5 .95 .95 0 0 1 1.1 .8 .75 .75 0 0 1-.8 .4 .75 .75 0 0 1-.6-.6l.2-.1a.48 .48 0 0 0 .5 .5 .48 .48 0 0 0 .5-.5l-.2-.1a.72 .72 0 0 1-.9-.7z" fill-rule="evenodd"/>
<path d="M394.2 280.6a.9 .9 0 0 0 1.8 0 .9 .9 0 0 0-1.8 0zM394.6 280a.67 .67 0 0 1 1.1 .5 .67 .67 0 0 1-1.1 .6l-.2-.5z" fill-rule="evenodd"/>
</g>
<g font-size="3.8" fill="#fff">
<text x="28.7" y="9.1">CHAPTER 7 - MAIN PAGE</text>
<text x="357.8" y="9.3">PREVIOUS</text>
<text x="391.1" y="9.3">NEXT</text>
</g>
<g font-size="2.5">
<text x="292.3" y="254.2">STANDARD</text>
<text x="313.9" y="254.2">DETAIL</text>
<text x="297.1" y="268.6">LETTERINGS FOR</text>
<text x="294.3" y="272.3">DIRECTIONAL SIGNS -</text>
<text x="358.2" y="275.4">LTA/SDRE14/7/DIR4</text>
<text x="401.2" y="275.4">-</text>
<text x="299" y="279.8">(SHEET 2 OF 2)</text>
<text x="300" y="276.1">LOWER CASE</text>
</g>
<text font-size="2.3" x="402.1" y="291.8">7-4</text>
<g font-size="2">
<text x="359.7" y="25.6">2.5</text>
<text x="368.1" y="25.6">5</text>
<text x="378.1" y="25.6">5</text>
<text x="48.2" y="45.6">5</text>
<text x="58.2" y="45.6">5</text>
<text x="68.2" y="45.6">5</text>
<text x="103.2" y="45.6">5</text>
<text x="113.2" y="45.6">5</text>
<text x="123.2" y="45.6">5</text>
<text x="158.2" y="45.6">5</text>
<text x="168.2" y="45.6">5</text>
<text x="178.2" y="45.6">5</text>
<text x="213.2" y="45.6">5</text>
<text x="223.2" y="45.6">5</text>
<text x="233.2" y="45.6">5</text>
<text x="268.1" y="45.6">5</text>
<text x="279.7" y="45.6">7.5</text>
<text x="318.1" y="45.6">5</text>
<text x="328.1" y="45.6">5</text>
<text x="338.1" y="45.6">5</text>
<text x="60.2" y="58.1">R 5.5</text>
<text x="120.1" y="57.9" transform="rotate(45 120.1 57.9)">R 5.5</text>
<text x="169.7" y="58.7">R 5.5</text>
<text x="216.3" y="58.2">R 5.5</text>
<text x="336.7" y="58.8" transform="rotate(45 336.7 58.8)">R 5</text>
<text x="102" y="63.1" transform="rotate(-45 102 63.1)">R 5.5</text>
<text x="277.4" y="60.2" transform="rotate(-45 277.4 60.2)">R3</text>
<text x="317.2" y="62.2" transform="rotate(-45 317.2 62.2)">R 5</text>
<text x="56" y="68.9">R2.5</text>
<text x="111" y="69.3" transform="rotate(-45 111 69.3)">R1</text>
<text x="114.6" y="67.4" transform="rotate(45 114.6 67.4)">R1</text>
<text x="165.9" y="68.7">R2.5</text>
<text x="221" y="68.7">R2.5</text>
<text x="277" y="70.6" transform="rotate(-45 277 70.6)">R3</text>
<text x="325.9" y="69.3" transform="rotate(-45 325.9 69.3)">R1</text>
<text x="329.6" y="67.4" transform="rotate(45 329.6 67.4)">R1</text>
<text x="315.6" y="73.5" transform="rotate(45 315.6 73.5)">R 5</text>
<text x="332.2" y="88" transform="rotate(45 332.2 88)">R1</text>
<text x="337.9" y="86.2" transform="rotate(45 337.9 86.2)">R 5</text>
<text x="109.7" y="92.1" transform="rotate(45 109.7 92.1)">R1</text>
<text x="115.9" y="94.1" transform="rotate(-45 115.9 94.1)">R1</text>
<text x="165.3" y="93.5">R2.5</text>
<text x="220.8" y="93.3">R2.5</text>
<text x="321" y="95.6" transform="rotate(45 321 95.6)">R1</text>
<text x="375" y="91.8" transform="rotate(45 375 91.8)">R1</text>
<text x="100.1" y="97.4" transform="rotate(45 100.1 97.4)">R 5.5</text>
<text x="316.3" y="99.1" transform="rotate(45 316.3 99.1)">R 5</text>
<text x="334" y="97.6" transform="rotate(-45 334 97.6)">R1</text>
<text x="367.1" y="99.4" transform="rotate(45 367.1 99.4)">R 5</text>
<text x="121.8" y="103.7" transform="rotate(-45 121.8 103.7)">R 5.5</text>
<text x="169.6" y="103.8">R 5.5</text>
<text x="215.9" y="103">R 5.5</text>
<text x="337.6" y="102.7" transform="rotate(-45 337.6 102.7)">R 5</text>
<text x="46.3" y="145.6">5</text>
<text x="56.3" y="145.6">5</text>
<text x="66.3" y="145.6">5</text>
<text x="102.3" y="145.6">5</text>
<text x="113.8" y="145.6">7.5</text>
<text x="127.2" y="145.6">5</text>
<text x="162.2" y="145.6">5</text>
<text x="172.2" y="145.6">5</text>
<text x="182.2" y="145.6">5</text>
<text x="192.2" y="145.6">5</text>
<text x="202.2" y="145.6">5</text>
<text x="237.2" y="145.6">5</text>
<text x="247.2" y="145.6">5</text>
<text x="257.2" y="145.6">5</text>
<text x="292.1" y="145.6">5</text>
<text x="303.7" y="145.6">7.5</text>
<text x="317.1" y="145.6">5</text>
<text x="353.7" y="145.6">7.5</text>
<text x="367.1" y="145.6">5</text>
<text x="53.8" y="193.2">R2.5</text>
<text x="50.2" y="203">R5.5</text>
<text x="162.2" y="211.6">5</text>
<text x="172.2" y="211.6">5</text>
<text x="182.2" y="211.6">5</text>
<text x="192.2" y="211.6">5</text>
<text x="202.2" y="211.6">5</text>
<text x="294.6" y="213.9" transform="rotate(-38 294.6 213.9)">R1</text>
<text x="300.2" y="223" transform="rotate(-38 300.2 223)">R 5.5</text>
</g>
<g font-size="1.8">
<text x="333.2" y="271.5">DRAWING NO.</text>
<text x="397.9" y="271.5">REV.</text>
<text x="333.2" y="281.5">DATE OF ISSUE</text>
<text x="358.2" y="281.5">SCALE</text>
<text x="383.2" y="281.5">SHEET NO.</text>
<text x="337.3" y="285.8">1st APR 2014</text>
<text x="365.1" y="285.8">1:500</text>
<text x="389.9" y="285.9">2 OF 2</text>
</g>
<g font-size="1.7">
<text x="267.2" y="286.3">REV.</text>
<text x="276.8" y="286.3">DATE</text>
</g>
<g font-size="1.6">
<text x="350.2" y="62.3" transform="rotate(-90 350.2 62.3)">5</text>
<text x="350.2" y="81.6" transform="rotate(-90 350.2 81.6)">5</text>
<text x="306.2" y="97.2" transform="rotate(-90 306.2 97.2)">5</text>
<text x="269.2" y="161.2" transform="rotate(-90 269.2 161.2)">5</text>
<text x="269.2" y="186.2" transform="rotate(-90 269.2 186.2)">5</text>
</g>
</svg>
